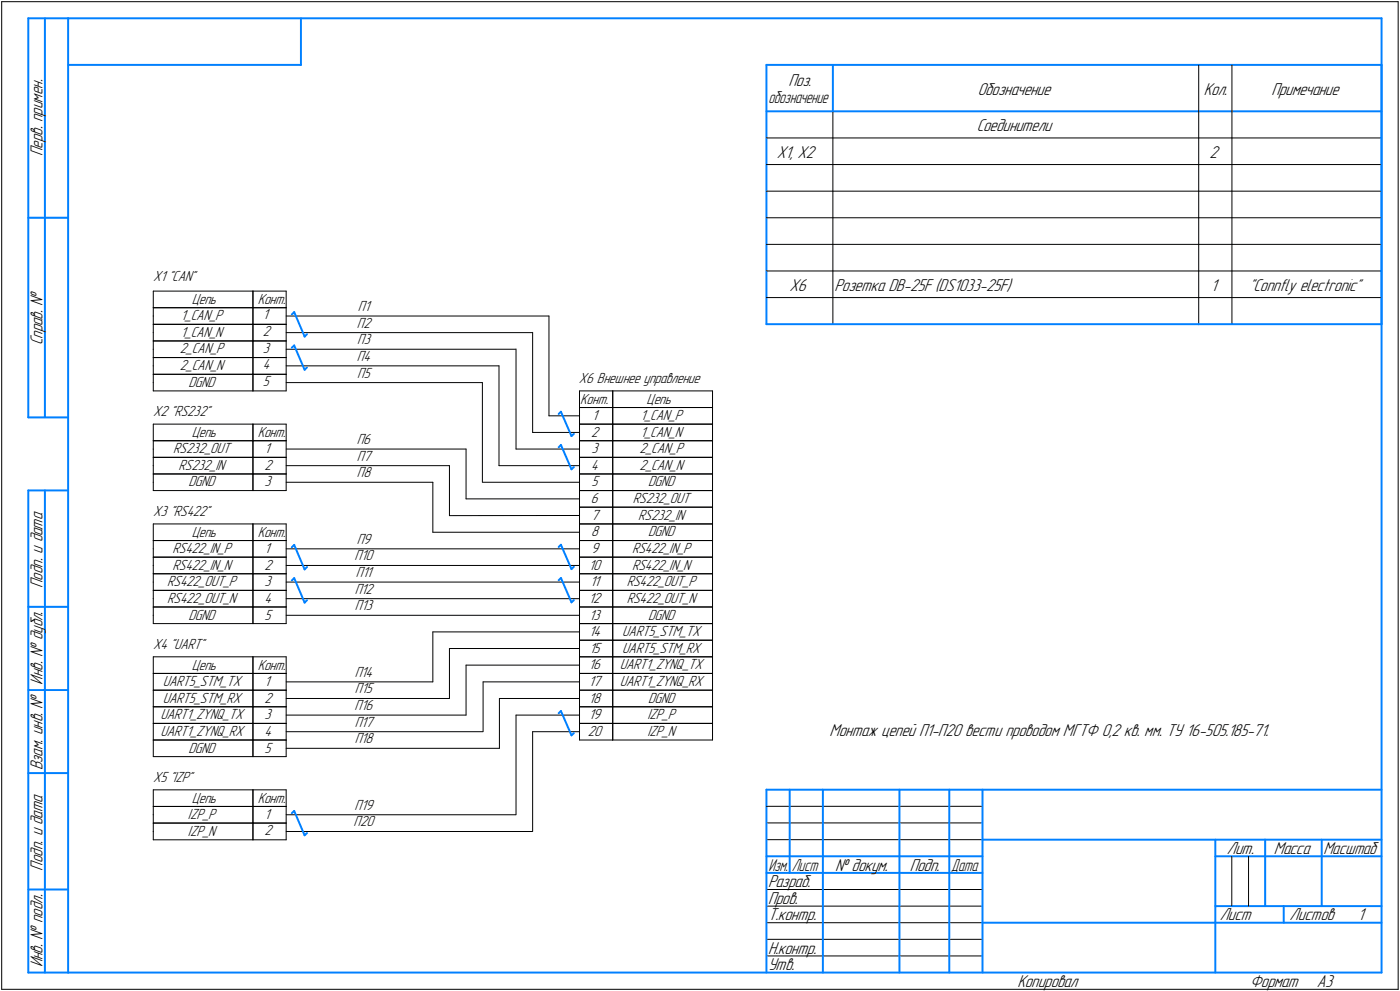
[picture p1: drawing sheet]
<svg xmlns="http://www.w3.org/2000/svg" width="421mm" height="298mm" viewBox="0 0 421 298" stroke-linecap="round" stroke-linejoin="round" font-family="sans-serif">
<g fill="none" stroke="#0080ff" stroke-width=".59">
<path d="M8.5 5.5v120zM8.5 5.5h12zM13.5 5.5v120zM20.5 5.5v287zM20.5 5.5h395zM20.5 19.5h70zM90.5 5.5v14zM230.5 19.5h185zM230.5 19.5v78zM250.5 19.5v14zM415.5 19.5v78zM415.5 5.5v287z"/>
<path d="M230.5 33.5h185zM8.5 65.5h12zM88.5 93.9l3.1 7.3zM88.5 93.9l-.7 .7zM230.5 97.5h20zM250.5 97.5h110zM360.5 97.5h10zM370.5 97.5h45zM87.8 104.6l.7-.7zM88.5 103.9l3.1 7.3zM92.3 110.5l-.7 .7zM92.3 100.5l-.7 .7z"/>
<path d="M8.5 125.5h12zM168.7 123.8l3.2 7.3zM168.7 123.8l-.7 .7zM168.7 133.8l3.2 7.3zM168.7 133.8l-.7 .7zM171.9 131.1l.7-.6zM8.5 147.5v145zM8.5 147.5h12zM13.5 147.5v145zM171.9 141.1l.7-.6zM88.5 173.9l3.1 7.3zM88.5 173.9l-.7 .7z"/>
<path d="M88.5 163.9l3.1 7.3zM88.5 163.9l-.7 .7zM92.3 170.5l-.7 .7zM168.7 173.8l3.2 7.3zM168.7 173.8l-.7 .7zM168.7 163.8l3.2 7.4zM168.7 163.8l-.7 .7zM172.6 170.4l-.7 .8zM8.5 182.5h12zM92.3 180.5l-.7 .7zM171.9 181.1l.7-.6zM8.5 207.5h12z"/>
<path d="M168.7 213.8l3.2 7.3zM168.7 213.8l-.7 .7zM8.5 232.5h12zM171.9 221.1l.7-.6zM230.5 237.5h185zM230.5 237.5v55zM237.5 237.5v25zM247.5 237.5v55zM270.5 237.5v55zM285.5 237.5v55zM295.5 237.5v55zM87.8 244.6l.7-.7z"/>
<path d="M88.5 243.9l3.1 7.3zM91.6 251.2l.7-.7zM230.5 257.5h65zM295.5 252.5h120zM365.5 252.5v40zM365.5 257.5h15zM380.5 252.5v20zM380.5 257.5h35zM397.5 252.5v20zM8.5 267.5h12zM230.5 262.5h65zM295.5 277.5h70z"/>
<path d="M365.5 277.5h50zM365.5 272.5h50zM386.1 272.5v5zM8.5 292.5h12zM20.5 292.5h395z"/>
</g>
<g fill="none" stroke="#000" stroke-width=".3">
<path d="M.5 .5v297zM.5 .5h420zM360.5 19.5v78zM370.5 19.5v78zM420.5 .5v297zM250.5 33.5v64zM230.5 41.5h20zM230.5 49.5h20zM230.5 57.5h20zM250.5 41.5h110zM250.5 49.5h110zM250.5 57.5h110z"/>
<path d="M360.5 41.5h10zM360.5 49.5h10zM360.5 57.5h10zM370.5 41.5h45zM370.5 49.5h45zM370.5 57.5h45zM230.5 65.5h20zM230.5 73.5h20zM250.5 65.5h110zM250.5 73.5h110zM360.5 65.5h10zM360.5 73.5h10z"/>
<path d="M370.5 65.5h45zM370.5 73.5h45zM46.1 95h.1M46.1 92.5h30zM46.1 97.5h30zM46.1 92.5v5zM46.1 87.5h30zM46.1 87.5v5zM46.1 97.5v5zM76.1 92.5v5zM76.1 87.5v5zM76.1 97.5v5z"/>
<path d="M76.1 87.5h10zM76.1 92.5h10zM76.1 97.5h10zM86.1 87.5v5zM86.1 92.5v5zM86.1 97.5v5zM86.1 95h79zM160.2 99.9v30.1zM165.1 95v30.1zM230.5 89.5h20zM230.5 81.5h20zM250.5 89.5h110z"/>
<path d="M250.5 81.5h110zM360.5 89.5h10zM360.5 81.5h10zM370.5 89.5h45zM370.5 81.5h45zM46.1 100h.1M46.1 105h.1M46.1 110h.1M46.1 115.1h.1M46.1 102.5h30zM46.1 107.5h30zM46.1 102.5v5z"/>
<path d="M46.1 112.6h30zM46.1 117.6h30zM46.1 112.6v5zM46.1 107.5v5.1zM76.1 102.5v5zM76.1 112.6v5zM76.1 107.5v5.1zM76.1 102.5h10zM76.1 107.5h10zM76.1 112.6h10zM76.1 117.6h10zM86.1 102.5v5z"/>
<path d="M86.1 107.5v5.1zM86.1 112.6v5zM86.1 115.1h59zM86.1 110h64zM86.1 105h69zM86.1 100h74zM145.1 115.1v29.9zM150.1 110v30zM155.2 104.9v30.1zM174.3 117.6h10zM174.3 117.6v5zM184.3 117.6h30z"/>
<path d="M184.3 117.6v5zM214.3 117.6v5zM46.1 135h.1M46.1 132.5h30zM46.1 137.5h30zM46.1 132.5v5zM46.1 137.5v5zM46.1 127.6h30zM46.1 127.6v4.9zM76.1 132.5v5zM76.1 137.5v5zM76.1 132.5h10z"/>
<path d="M76.1 137.5h10zM76.1 127.6v4.9zM76.1 127.6h10zM86.1 132.5v5zM86.1 137.5v5zM86.1 127.6v4.9zM86.1 135h54.1zM140.2 135v15zM155.2 135h19.1zM160.2 130h14.1zM165.1 125.1h9.2zM174.3 122.6h10z"/>
<path d="M174.3 122.6v5zM174.3 127.6h10zM174.3 127.6v4.9zM174.3 132.5h10zM174.3 132.5v5zM174.3 137.5h10zM174.3 137.5v5zM184.3 122.6h30zM184.3 122.6v5zM184.3 127.6h30zM184.3 132.5h30zM184.3 132.5v5z"/>
<path d="M184.3 137.5h30zM184.3 127.6v4.9zM184.3 137.5v5zM214.3 122.6v5zM214.3 132.5v5zM214.3 127.6v4.9zM214.3 137.5v5zM46.1 140h.1M46.1 145h.1M46.1 142.5h30zM46.1 147.5h30zM46.1 142.5v5z"/>
<path d="M46.1 157.6h30zM46.1 157.6v5zM76.1 142.5v5zM76.1 142.5h10zM76.1 147.5h10zM76.1 157.6v5zM76.1 157.6h10zM86.1 142.5v5zM86.1 157.6v5zM86.1 145h44.1zM86.1 140h49.1zM130.2 145v15.1z"/>
<path d="M135.2 140v15.1zM135.2 155.1l39.1-.1zM140.2 150h34.1zM145.2 145h29.1zM150.1 140h24.2zM174.3 142.5h10zM174.3 142.5v5zM174.3 147.5h10zM174.3 147.5v5zM174.3 152.5h10zM174.3 152.5v5.1zM174.3 157.6h10z"/>
<path d="M174.3 157.6v5zM184.3 142.5h30zM184.3 142.5v5zM184.3 147.5h30zM184.3 147.5v5zM184.3 152.5h30zM184.3 157.6h30zM184.3 157.6v5zM184.3 152.5v5.1zM214.3 142.5v5zM214.3 147.5v5zM214.3 157.6v5z"/>
<path d="M214.3 152.5v5.1zM46.1 165.1h.1M46.1 170.1h.1M46.1 175h.1M46.1 162.6h30zM46.1 167.6h30zM46.1 162.6v5zM46.1 172.6h30zM46.1 177.5h30zM46.1 172.6v4.9zM46.1 167.6v5zM46.1 177.5v5z"/>
<path d="M76.1 162.6v5zM76.1 172.6v4.9zM76.1 167.6v5zM76.1 177.5v5zM76.1 162.6h10zM76.1 167.6h10zM76.1 172.6h10zM76.1 177.5h10zM86.1 162.6v5zM86.1 167.6v5zM86.1 172.6v4.9zM86.1 177.5v5z"/>
<path d="M86.1 165.1h88.2zM86.1 170.1h88.2zM86.1 175h88.2zM130.2 160.1h44.1zM174.3 162.6h10zM174.3 162.6v5zM174.3 167.6h10zM174.3 167.6v5zM174.3 172.6h10zM174.3 172.6v4.9zM174.3 177.5h10zM174.3 177.5v5z"/>
<path d="M184.3 162.6h30zM184.3 162.6v5zM184.3 167.6h30zM184.3 172.6h30zM184.3 172.6v4.9zM184.3 177.5h30zM184.3 167.6v5zM184.3 177.5v5zM214.3 162.6v5zM214.3 172.6v4.9zM214.3 167.6v5zM214.3 177.5v5z"/>
<path d="M46.1 180h.1M46.1 185h.1M46.1 182.5h30zM46.1 187.5h30zM46.1 182.5v5zM46.1 197.5h30zM46.1 197.5v5zM76.1 182.5v5zM76.1 182.5h10zM76.1 187.5h10zM76.1 197.5v5zM76.1 197.5h10z"/>
<path d="M86.1 182.5v5zM86.1 197.5v5zM86.1 180h88.2zM86.1 185h88.2zM130.2 190h44.1zM130.2 190v15.1zM135.2 195h39.1zM135.2 195v15.1zM174.3 182.5h10zM174.3 182.5v5zM174.3 187.5h10zM174.3 192.5h10z"/>
<path d="M174.3 187.5v5zM174.3 197.5h10zM174.3 197.5v5zM174.3 192.5v5zM184.3 182.5h30zM184.3 182.5v5zM184.3 187.5h30zM184.3 192.5h30zM184.3 187.5v5zM184.3 197.5h30zM184.3 197.5v5zM184.3 192.5v5z"/>
<path d="M214.3 182.5v5zM214.3 187.5v5zM214.3 197.5v5zM214.3 192.5v5zM46.1 202.5h30zM46.1 202.5v5.1zM46.1 207.6h30zM46.1 212.6h30zM46.1 212.6v5zM46.1 217.6h30zM46.1 207.6v5zM46.1 217.6v4.9z"/>
<path d="M76.1 202.5v5.1zM76.1 212.6v5zM76.1 207.6v5zM76.1 217.6v4.9zM76.1 202.5h10zM76.1 207.6h10zM76.1 212.6h10zM76.1 217.6h10zM86.1 202.5v5.1zM86.1 212.6v5zM86.1 207.6v5zM86.1 217.6v4.9z"/>
<path d="M86.1 205.1h44.1zM86.1 210.1h49.1zM86.1 215.1h54.1zM140.2 200h34.1zM140.2 200v15.1zM145.3 205.1h29zM145.3 205.1v14.9zM150.2 210.1h24.1zM150.2 210.1v14.9zM155.2 215.1h19.1zM155.2 215.1v29.9zM174.3 202.5h10z"/>
<path d="M174.3 207.6h10zM174.3 212.6h10zM174.3 207.6v5zM174.3 202.5v5.1zM174.3 212.6v5zM174.3 217.6h10zM174.3 217.6v4.9zM184.3 202.5h30zM184.3 207.6h30zM184.3 212.6h30zM184.3 207.6v5zM184.3 202.5v5.1z"/>
<path d="M184.3 212.6v5zM184.3 217.6h30zM184.3 217.6v4.9zM214.3 207.6v5zM214.3 202.5v5.1zM214.3 212.6v5zM214.3 217.6v4.9zM46.1 222.5h30zM46.1 222.5v5zM46.1 227.5h30zM46.1 237.5h30zM46.1 237.5v5z"/>
<path d="M76.1 222.5v5zM76.1 222.5h10zM76.1 227.5h10zM76.1 237.5v5zM76.1 237.5h10zM86.1 222.5v5zM86.1 237.5v5zM86.1 220h59.1zM86.1 225h64.1zM160.2 220h14.1zM160.2 220v30.1zM174.3 222.5h10z"/>
<path d="M184.3 222.5h30zM46.1 245h.1M46.1 250.1h.1M46.1 242.5h30zM46.1 247.5h30zM46.1 242.5v5zM46.1 252.6h30zM46.1 247.5v5.1zM76.1 242.5v5zM76.1 247.5v5.1zM76.1 242.5h10zM76.1 247.5h10z"/>
<path d="M76.1 252.6h10zM86.1 242.5v5zM86.1 247.5v5.1zM86.1 245h69zM86.1 250.1h74zM230.5 247.5h65zM230.5 252.5h65zM230.5 242.5h65zM370.5 257.5v15zM375.5 257.5v15zM230.5 267.5h65zM230.5 272.5h65z"/>
<path d="M230.5 277.5h65zM.5 297.5h420zM230.5 282.5h65zM230.5 287.5h65z"/>
</g>
<g fill="#fff" stroke="#fff" stroke-width=".3">
<path d="M46.1 81.2h13.5zM46.1 81.2h13.5zM46.1 81.2h13.5zM46.1 81.3h13.5zM46.1 81.3h13.5zM46.1 81.4h13.5zM46.1 81.4h13.5zM46.1 81.4h13.5zM46.1 81.5h13.5zM46.1 81.5h13.5zM46.1 81.6h13.5zM46.1 81.6h13.5zM46.1 81.7h13.5zM46.1 81.7h13.5zM46.1 81.7h13.5zM46.1 81.8h13.5zM46.1 81.8h13.5zM46.1 81.9h13.5zM46.1 81.9h13.5zM46.1 82h13.5zM46.1 82h13.5zM46.1 82h13.5zM46.1 82.1h13.5zM46.1 82.1h13.5zM46.1 82.2h13.5zM46.1 82.2h13.5zM46.1 82.3h13.5zM46.1 82.3h13.5zM46.1 82.3h13.5zM46.1 82.4h13.5zM46.1 82.4h13.5zM46.1 82.5h13.5zM46.1 82.5h13.5zM46.1 82.5h13.5zM46.1 82.6h13.5zM46.1 82.6h13.5zM46.1 82.7h13.5zM46.1 82.7h13.5zM46.1 82.8h13.5zM46.1 82.8h13.5zM46.1 82.8h13.5zM46.1 82.9h13.5zM46.1 82.9h13.5zM46.1 83h13.5zM46.1 83h13.5zM46.1 83.1h13.5zM46.1 83.1h13.5zM46.1 83.1h13.5zM46.1 83.2h13.5zM46.1 83.2h13.5zM46.1 83.3h13.5zM46.1 83.3h13.5zM46.1 83.4h13.5zM46.1 83.4h13.5zM46.1 83.4h13.5zM46.1 83.5h13.5zM46.1 83.5h13.5zM46.1 83.6h13.5zM46.1 83.6h13.5zM46.1 83.7h13.5zM46.1 83.7h13.5zM46.1 83.7h13.5zM46.1 83.8h13.5zM46.1 83.8h13.5zM46.1 83.9h13.5zM46.1 83.9h13.5zM46.1 83.9h13.5zM46.1 84h13.5zM46.1 84h13.5zM46.1 84.1h13.5zM46.1 84.1h13.5zM46.1 84.2h13.5zM46.1 84.2h13.5zM46.1 84.2h13.5zM46.1 84.3h13.5zM46.1 84.3h13.5zM46.1 84.4h13.5zM46.1 84.4h13.5zM46.1 84.5h13.5zM46.1 84.5h13.5zM46.1 84.5h13.5zM46.1 84.6h13.5zM46.1 84.6h13.5zM46.1 84.7h13.5zM46.1 84.7h13.5zM46.1 84.8h13.5zM46.1 84.8h13.5zM46.1 84.8h13.5zM46.1 84.9h13.5zM46.1 84.9h13.5zM46.1 85h13.5zM46.1 85h13.5zM46.1 85h13.5zM46.1 85.1h13.5zM46.1 85.1h13.5zM46.1 85.2h13.5zM46.1 85.2h13.5zM46.1 85.3h13.5zM46.1 85.3h13.5zM46.1 85.3h13.5zM46.1 85.4h13.5zM46.1 85.4h13.5zM46.1 85.5h13.5zM46.1 85.5h13.5zM46.1 85.6h13.5z"/>
<path d="M46.1 121.6h17.9zM46.1 121.6h17.9zM46.1 121.7h17.9zM46.1 121.7h17.9zM46.1 121.8h17.9zM46.1 121.8h17.9zM46.1 121.8h17.9zM46.1 121.9h17.9zM46.1 121.9h17.9zM46.1 122h17.9zM46.1 122h17.9zM46.1 122h17.9zM46.1 122.1h17.9zM46.1 122.1h17.9zM46.1 122.2h17.9zM46.1 122.2h17.9zM46.1 122.3h17.9zM46.1 122.3h17.9zM46.1 122.3h17.9zM46.1 122.4h17.9zM46.1 122.4h17.9zM46.1 122.5h17.9zM46.1 122.5h17.9zM46.1 122.6h17.9zM46.1 122.6h17.9zM46.1 122.6h17.9zM46.1 122.7h17.9zM46.1 122.7h17.9zM46.1 122.8h17.9zM46.1 122.8h17.9zM46.1 122.9h17.9zM46.1 122.9h17.9zM46.1 122.9h17.9zM46.1 123h17.9zM46.1 123h17.9zM46.1 123.1h17.9zM46.1 123.1h17.9zM46.1 123.1h17.9zM46.1 123.2h17.9zM46.1 123.2h17.9zM46.1 123.3h17.9zM46.1 123.3h17.9zM46.1 123.4h17.9zM46.1 123.4h17.9zM46.1 123.4h17.9zM46.1 123.5h17.9zM46.1 123.5h17.9zM46.1 123.6h17.9zM46.1 123.6h17.9zM46.1 123.7h17.9zM46.1 123.7h17.9zM46.1 123.7h17.9zM46.1 123.8h17.9zM46.1 123.8h17.9zM46.1 123.9h17.9zM46.1 123.9h17.9zM46.1 124h17.9zM46.1 124h17.9zM46.1 124h17.9zM46.1 124.1h17.9zM46.1 124.1h17.9zM46.1 124.2h17.9zM46.1 124.2h17.9zM46.1 124.2h17.9zM46.1 124.3h17.9zM46.1 124.3h17.9zM46.1 124.4h17.9zM46.1 124.4h17.9zM46.1 124.5h17.9zM46.1 124.5h17.9zM46.1 124.5h17.9zM46.1 124.6h17.9zM46.1 124.6h17.9zM46.1 124.7h17.9zM46.1 124.7h17.9zM46.1 124.8h17.9zM46.1 124.8h17.9zM46.1 124.8h17.9zM46.1 124.9h17.9zM46.1 124.9h17.9zM46.1 125h17.9zM46.1 125h17.9zM46.1 125.1h17.9zM46.1 125.1h17.9zM46.1 125.1h17.9zM46.1 125.2h17.9zM46.1 125.2h17.9zM46.1 125.3h17.9zM46.1 125.3h17.9zM46.1 125.3h17.9zM46.1 125.4h17.9zM46.1 125.4h17.9zM46.1 125.5h17.9zM46.1 125.5h17.9zM46.1 125.6h17.9zM46.1 125.6h17.9zM46.1 125.6h17.9zM46.1 125.7h17.9zM46.1 125.7h17.9zM46.1 125.8h17.9zM46.1 125.8h17.9zM46.1 125.9h17.9zM46.1 125.9h17.9zM46.1 125.9h17.9z"/>
<path d="M46.1 151.6h17.8zM46.1 151.6h17.8zM46.1 151.7h17.8zM46.1 151.7h17.8zM46.1 151.8h17.8zM46.1 151.8h17.8zM46.1 151.8h17.8zM46.1 151.9h17.8zM46.1 151.9h17.8zM46.1 152h17.8zM46.1 152h17.8zM46.1 152.1h17.8zM46.1 152.1h17.8zM46.1 152.1h17.8zM46.1 152.2h17.8zM46.1 152.2h17.8zM46.1 152.3h17.8zM46.1 152.3h17.8zM46.1 152.4h17.8zM46.1 152.4h17.8zM46.1 152.4h17.8zM46.1 152.5h17.8zM46.1 152.5h17.8zM46.1 152.6h17.8zM46.1 152.6h17.8zM46.1 152.7h17.8zM46.1 152.7h17.8zM46.1 152.7h17.8zM46.1 152.8h17.8zM46.1 152.8h17.8zM46.1 152.9h17.8zM46.1 152.9h17.8zM46.1 153h17.8zM46.1 153h17.8zM46.1 153h17.8zM46.1 153.1h17.8zM46.1 153.1h17.8zM46.1 153.2h17.8zM46.1 153.2h17.8zM46.1 153.2h17.8zM46.1 153.3h17.8zM46.1 153.3h17.8zM46.1 153.4h17.8zM46.1 153.4h17.8zM46.1 153.5h17.8zM46.1 153.5h17.8zM46.1 153.5h17.8zM46.1 153.6h17.8zM46.1 153.6h17.8zM46.1 153.7h17.8zM46.1 153.7h17.8zM46.1 153.8h17.8zM46.1 153.8h17.8zM46.1 153.8h17.8zM46.1 153.9h17.8zM46.1 153.9h17.8zM46.1 154h17.8zM46.1 154h17.8zM46.1 154.1h17.8zM46.1 154.1h17.8zM46.1 154.1h17.8zM46.1 154.2h17.8zM46.1 154.2h17.8zM46.1 154.3h17.8zM46.1 154.3h17.8zM46.1 154.3h17.8zM46.1 154.4h17.8zM46.1 154.4h17.8zM46.1 154.5h17.8zM46.1 154.5h17.8zM46.1 154.6h17.8zM46.1 154.6h17.8zM46.1 154.6h17.8zM46.1 154.7h17.8zM46.1 154.7h17.8zM46.1 154.8h17.8zM46.1 154.8h17.8zM46.1 154.9h17.8zM46.1 154.9h17.8zM46.1 154.9h17.8zM46.1 155h17.8zM46.1 155h17.8zM46.1 155.1h17.8zM46.1 155.1h17.8zM46.1 155.2h17.8zM46.1 155.2h17.8zM46.1 155.2h17.8zM46.1 155.3h17.8zM46.1 155.3h17.8zM46.1 155.4h17.8zM46.1 155.4h17.8zM46.1 155.4h17.8zM46.1 155.5h17.8zM46.1 155.5h17.8zM46.1 155.6h17.8zM46.1 155.6h17.8zM46.1 155.7h17.8zM46.1 155.7h17.8zM46.1 155.7h17.8zM46.1 155.8h17.8zM46.1 155.8h17.8zM46.1 155.9h17.8zM46.1 155.9h17.8zM46.1 156h17.8z"/>
<path d="M46.1 191.6h16.2zM46.1 191.6h16.2zM46.1 191.6h16.2zM46.1 191.7h16.2zM46.1 191.7h16.2zM46.1 191.8h16.2zM46.1 191.8h16.2zM46.1 191.9h16.2zM46.1 191.9h16.2zM46.1 191.9h16.2zM46.1 192h16.2zM46.1 192h16.2zM46.1 192.1h16.2zM46.1 192.1h16.2zM46.1 192.2h16.2zM46.1 192.2h16.2zM46.1 192.2h16.2zM46.1 192.3h16.2zM46.1 192.3h16.2zM46.1 192.4h16.2zM46.1 192.4h16.2zM46.1 192.4h16.2zM46.1 192.5h16.2zM46.1 192.5h16.2zM46.1 192.6h16.2zM46.1 192.6h16.2zM46.1 192.7h16.2zM46.1 192.7h16.2zM46.1 192.7h16.2zM46.1 192.8h16.2zM46.1 192.8h16.2zM46.1 192.9h16.2zM46.1 192.9h16.2zM46.1 193h16.2zM46.1 193h16.2zM46.1 193h16.2zM46.1 193.1h16.2zM46.1 193.1h16.2zM46.1 193.2h16.2zM46.1 193.2h16.2zM46.1 193.3h16.2zM46.1 193.3h16.2zM46.1 193.3h16.2zM46.1 193.4h16.2zM46.1 193.4h16.2zM46.1 193.5h16.2zM46.1 193.5h16.2zM46.1 193.5h16.2zM46.1 193.6h16.2zM46.1 193.6h16.2zM46.1 193.7h16.2zM46.1 193.7h16.2zM46.1 193.8h16.2zM46.1 193.8h16.2zM46.1 193.8h16.2zM46.1 193.9h16.2zM46.1 193.9h16.2zM46.1 194h16.2zM46.1 194h16.2zM46.1 194.1h16.2zM46.1 194.1h16.2zM46.1 194.1h16.2zM46.1 194.2h16.2zM46.1 194.2h16.2zM46.1 194.3h16.2zM46.1 194.3h16.2zM46.1 194.4h16.2zM46.1 194.4h16.2zM46.1 194.4h16.2zM46.1 194.5h16.2zM46.1 194.5h16.2zM46.1 194.6h16.2zM46.1 194.6h16.2zM46.1 194.6h16.2zM46.1 194.7h16.2zM46.1 194.7h16.2zM46.1 194.8h16.2zM46.1 194.8h16.2zM46.1 194.9h16.2zM46.1 194.9h16.2zM46.1 194.9h16.2zM46.1 195h16.2zM46.1 195h16.2zM46.1 195.1h16.2zM46.1 195.1h16.2zM46.1 195.2h16.2zM46.1 195.2h16.2zM46.1 195.2h16.2zM46.1 195.3h16.2zM46.1 195.3h16.2zM46.1 195.4h16.2zM46.1 195.4h16.2zM46.1 195.5h16.2zM46.1 195.5h16.2zM46.1 195.5h16.2zM46.1 195.6h16.2zM46.1 195.6h16.2zM46.1 195.7h16.2zM46.1 195.7h16.2zM46.1 195.7h16.2zM46.1 195.8h16.2zM46.1 195.8h16.2zM46.1 195.9h16.2zM46.1 195.9h16.2zM46.1 196h16.2z"/>
<path d="M46.1 231.6h12.7zM46.1 231.6h12.7zM46.1 231.6h12.7zM46.1 231.7h12.7zM46.1 231.7h12.7zM46.1 231.8h12.7zM46.1 231.8h12.7zM46.1 231.9h12.7zM46.1 231.9h12.7zM46.1 231.9h12.7zM46.1 232h12.7zM46.1 232h12.7zM46.1 232.1h12.7zM46.1 232.1h12.7zM46.1 232.2h12.7zM46.1 232.2h12.7zM46.1 232.2h12.7zM46.1 232.3h12.7zM46.1 232.3h12.7zM46.1 232.4h12.7zM46.1 232.4h12.7zM46.1 232.5h12.7zM46.1 232.5h12.7zM46.1 232.5h12.7zM46.1 232.6h12.7zM46.1 232.6h12.7zM46.1 232.7h12.7zM46.1 232.7h12.7zM46.1 232.7h12.7zM46.1 232.8h12.7zM46.1 232.8h12.7zM46.1 232.9h12.7zM46.1 232.9h12.7zM46.1 233h12.7zM46.1 233h12.7zM46.1 233h12.7zM46.1 233.1h12.7zM46.1 233.1h12.7zM46.1 233.2h12.7zM46.1 233.2h12.7zM46.1 233.3h12.7zM46.1 233.3h12.7zM46.1 233.3h12.7zM46.1 233.4h12.7zM46.1 233.4h12.7zM46.1 233.5h12.7zM46.1 233.5h12.7zM46.1 233.6h12.7zM46.1 233.6h12.7zM46.1 233.6h12.7zM46.1 233.7h12.7zM46.1 233.7h12.7zM46.1 233.8h12.7zM46.1 233.8h12.7zM46.1 233.8h12.7zM46.1 233.9h12.7zM46.1 233.9h12.7zM46.1 234h12.7zM46.1 234h12.7zM46.1 234.1h12.7zM46.1 234.1h12.7zM46.1 234.1h12.7zM46.1 234.2h12.7zM46.1 234.2h12.7zM46.1 234.3h12.7zM46.1 234.3h12.7zM46.1 234.4h12.7zM46.1 234.4h12.7zM46.1 234.4h12.7zM46.1 234.5h12.7zM46.1 234.5h12.7zM46.1 234.6h12.7zM46.1 234.6h12.7zM46.1 234.7h12.7zM46.1 234.7h12.7zM46.1 234.7h12.7zM46.1 234.8h12.7zM46.1 234.8h12.7zM46.1 234.9h12.7zM46.1 234.9h12.7zM46.1 234.9h12.7zM46.1 235h12.7zM46.1 235h12.7zM46.1 235.1h12.7zM46.1 235.1h12.7zM46.1 235.2h12.7zM46.1 235.2h12.7zM46.1 235.2h12.7zM46.1 235.3h12.7zM46.1 235.3h12.7zM46.1 235.4h12.7zM46.1 235.4h12.7zM46.1 235.5h12.7zM46.1 235.5h12.7zM46.1 235.5h12.7zM46.1 235.6h12.7zM46.1 235.6h12.7zM46.1 235.7h12.7zM46.1 235.7h12.7zM46.1 235.8h12.7zM46.1 235.8h12.7zM46.1 235.8h12.7zM46.1 235.9h12.7zM46.1 235.9h12.7zM46.1 236h12.7z"/>
</g>
<g font-size="5.5">
<text x="237.2" y="25.9">Поз.</text>
<text x="294.1" y="28.5">Обозначение</text>
<text x="362.1" y="28.5">Кол.</text>
<text x="382.4" y="28.5">Примечание</text>
<text x="293.8" y="39.4">Соединители</text>
<text x="12.8" y="47" transform="rotate(-90 12.8 47)">Перв. примен.</text>
<text x="233.7" y="47.5">X1, X2</text>
<text x="363.8" y="47.5">2</text>
<text x="237.5" y="87.5">Х6</text>
<text x="251" y="87.5">Розетка DB-25F (DS1033-25F)</text>
<text x="364.1" y="87.5">1</text>
<text x="375.8" y="87.5">&quot;Connfly electronic&quot;</text>
<text x="12.8" y="103.9" transform="rotate(-90 12.8 103.9)">Справ. №</text>
<text x="12.8" y="176.8" transform="rotate(-90 12.8 176.8)">Подп. и дата</text>
<text x="12.8" y="205.9" transform="rotate(-90 12.8 205.9)">Инв. № дубл.</text>
<text x="249.5" y="221.4">Монтаж цепей П1-П20 вести проводом МГТФ 0,2 кв. мм. ТУ 16-505.185-71.</text>
<text x="12.8" y="231.7" transform="rotate(-90 12.8 231.7)">Взам. инв. №</text>
<text x="369" y="256.8">Лит.</text>
<text x="383.1" y="256.8">Масса</text>
<text x="398" y="256.8">Масштаб</text>
<text x="12.8" y="261.8" transform="rotate(-90 12.8 261.8)">Подп. и дата</text>
<text x="251.1" y="261.8">№ докум.</text>
<text x="273.6" y="261.8">Подп.</text>
<text x="231" y="266.8">Разраб.</text>
<text x="231" y="271.8">Пров.</text>
<text x="231" y="276.8">Т.контр.</text>
<text x="366.8" y="276.8">Лист</text>
<text x="387.9" y="276.8">Листов</text>
<text x="408.4" y="276.8">1</text>
<text x="231" y="286.8">Н.контр.</text>
<text x="12.8" y="290.9" transform="rotate(-90 12.8 290.9)">Инв. № подл.</text>
<text x="231" y="291.8">Утв.</text>
<text x="306" y="296.8">Копировал</text>
<text x="376" y="296.8">Формат</text>
<text x="396" y="296.8">A3</text>
</g>
<g font-size="5.4">
<text x="231.1" y="30.9">обозначение</text>
<text x="231.1" y="261.8">Изм.</text>
<text x="238.1" y="261.8">Лист</text>
<text x="286.1" y="261.8">Дата</text>
</g>
<g font-size="4.7">
<text x="46.1" y="84.6">X1 &quot;CAN&quot;</text>
<text x="57.7" y="91.5">Цепь</text>
<text x="77.5" y="91.5">Конт.</text>
<text x="107.6" y="93.5">П1</text>
<text x="54.4" y="96.3">1_CAN_P</text>
<text x="54.4" y="101.3">1_CAN_N</text>
<text x="79.1" y="96">1</text>
<text x="79.1" y="101">2</text>
<text x="107.3" y="98.5">П2</text>
<text x="54.1" y="106.3">2_CAN_P</text>
<text x="79.1" y="106">3</text>
<text x="107.4" y="103.5">П3</text>
<text x="54.1" y="111.3">2_CAN_N</text>
<text x="79.1" y="111">4</text>
<text x="107.3" y="108.5">П4</text>
<text x="107.4" y="113.5">П5</text>
<text x="56.7" y="116.3">DGND</text>
<text x="79.1" y="116">5</text>
<text x="174.1" y="115.3">X6 Внешнее управление</text>
<text x="46.1" y="125">X2 &quot;RS232&quot;</text>
<text x="174.5" y="121.5">Конт.</text>
<text x="194.5" y="121.5">Цепь</text>
<text x="57.7" y="131.5">Цепь</text>
<text x="77.5" y="131.5">Конт.</text>
<text x="177.8" y="131.3">2</text>
<text x="178.1" y="126.3">1</text>
<text x="192.6" y="126.3">1_CAN_P</text>
<text x="192.6" y="131.3">1_CAN_N</text>
<text x="52.1" y="136.3">RS232_OUT</text>
<text x="79.6" y="136.3">1</text>
<text x="107.3" y="133.5">П6</text>
<text x="177.9" y="136.3">3</text>
<text x="192.3" y="136.3">2_CAN_P</text>
<text x="53.7" y="141.3">RS232_IN</text>
<text x="79.6" y="141.3">2</text>
<text x="107.3" y="138.5">П7</text>
<text x="107.3" y="143.5">П8</text>
<text x="177.8" y="141.3">4</text>
<text x="192.3" y="141.3">2_CAN_N</text>
<text x="56.7" y="146.3">DGND</text>
<text x="79.6" y="146.3">3</text>
<text x="177.9" y="146.3">5</text>
<text x="194.9" y="146.3">DGND</text>
<text x="46.1" y="155.1">X3 &quot;RS422&quot;</text>
<text x="177.7" y="151.3">6</text>
<text x="190.3" y="151.3">RS232_OUT</text>
<text x="57.7" y="161.5">Цепь</text>
<text x="77.5" y="161.5">Конт.</text>
<text x="177.8" y="156.3">7</text>
<text x="177.8" y="161.3">8</text>
<text x="191.9" y="156.3">RS232_IN</text>
<text x="194.9" y="161.3">DGND</text>
<text x="51.9" y="166.3">RS422_IN_P</text>
<text x="79.6" y="166.3">1</text>
<text x="107.3" y="163.5">П9</text>
<text x="177.8" y="166.3">9</text>
<text x="190.1" y="166.3">RS422_IN_P</text>
<text x="51.9" y="171.3">RS422_IN_N</text>
<text x="79.6" y="171.3">2</text>
<text x="106.6" y="168.5">П10</text>
<text x="107" y="173.5">П11</text>
<text x="177.1" y="171.3">10</text>
<text x="190.1" y="171.3">RS422_IN_N</text>
<text x="50.3" y="176.3">RS422_OUT_P</text>
<text x="79.6" y="176.3">3</text>
<text x="106.7" y="178.5">П12</text>
<text x="177.5" y="176.3">11</text>
<text x="188.5" y="176.3">RS422_OUT_P</text>
<text x="50.3" y="181.3">RS422_OUT_N</text>
<text x="79.6" y="181.3">4</text>
<text x="106.8" y="183.5">П13</text>
<text x="177.1" y="181.3">12</text>
<text x="188.5" y="181.3">RS422_OUT_N</text>
<text x="56.7" y="186.3">DGND</text>
<text x="79.6" y="186.3">5</text>
<text x="177.2" y="191.3">14</text>
<text x="177.2" y="186.3">13</text>
<text x="187.1" y="191.3">UART5_STM_TX</text>
<text x="194.9" y="186.3">DGND</text>
<text x="46.1" y="195">X4 &quot;UART&quot;</text>
<text x="177.3" y="196.3">15</text>
<text x="187.1" y="196.3">UART5_STM_RX</text>
<text x="57.7" y="201.5">Цепь</text>
<text x="77.5" y="201.5">Конт.</text>
<text x="106.7" y="203.5">П14</text>
<text x="177.1" y="201.3">16</text>
<text x="186.4" y="201.3">UART1_ZYNQ_TX</text>
<text x="48.9" y="206.3">UART5_STM_TX</text>
<text x="79.6" y="206.3">1</text>
<text x="106.8" y="208.5">П15</text>
<text x="177.1" y="206.3">17</text>
<text x="186.4" y="206.3">UART1_ZYNQ_RX</text>
<text x="48.9" y="211.3">UART5_STM_RX</text>
<text x="79.6" y="211.3">2</text>
<text x="106.6" y="213.5">П16</text>
<text x="177.1" y="211.3">18</text>
<text x="194.9" y="211.3">DGND</text>
<text x="48.2" y="216.3">UART1_ZYNQ_TX</text>
<text x="48.2" y="221.3">UART1_ZYNQ_RX</text>
<text x="79.6" y="216.3">3</text>
<text x="79.6" y="221.3">4</text>
<text x="106.7" y="218.5">П17</text>
<text x="176.8" y="221.3">20</text>
<text x="177.1" y="216.3">19</text>
<text x="194.7" y="216.3">IZP_P</text>
<text x="194.7" y="221.3">IZP_N</text>
<text x="56.7" y="226.3">DGND</text>
<text x="79.6" y="226.3">5</text>
<text x="106.7" y="223.5">П18</text>
<text x="46.1" y="235">X5 &quot;IZP&quot;</text>
<text x="57.7" y="241.5">Цепь</text>
<text x="77.5" y="241.5">Конт.</text>
<text x="106.6" y="243.5">П19</text>
<text x="56.5" y="246.3">IZP_P</text>
<text x="56.5" y="251.3">IZP_N</text>
<text x="79.6" y="246.2">1</text>
<text x="79.6" y="251.2">2</text>
<text x="106.3" y="248.5">П20</text>
</g>
</svg>
